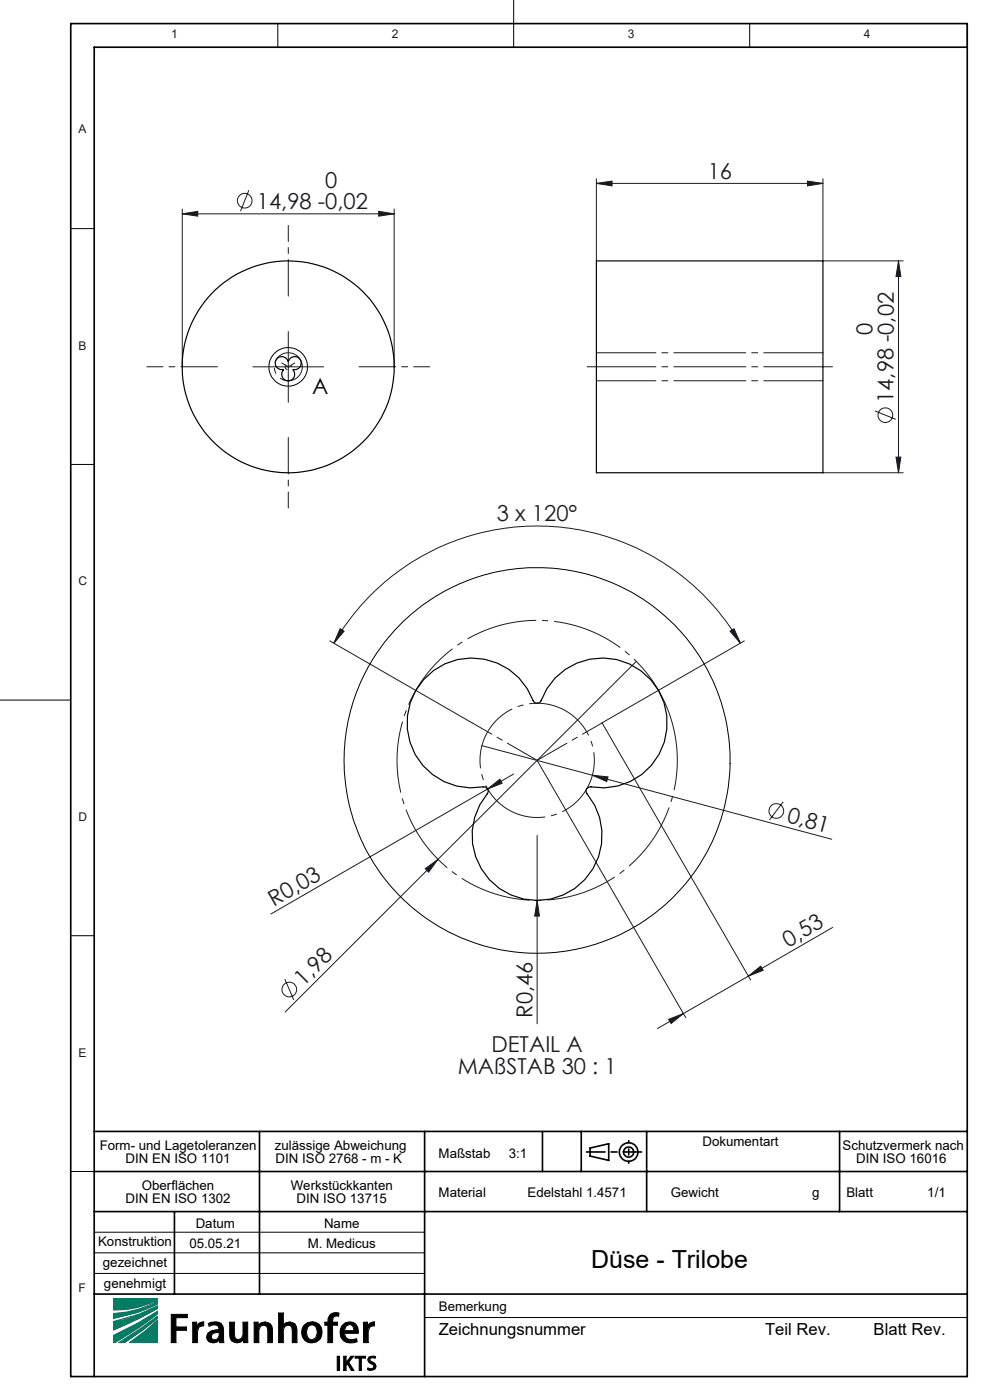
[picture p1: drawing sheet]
<svg xmlns="http://www.w3.org/2000/svg" width="213mm" height="297mm" viewBox="0 0 213 297" stroke-linecap="round" stroke-linejoin="round" font-family="sans-serif">
<g fill="none" stroke="#000" stroke-width=".21">
<path d="M58.9 5v5M108.9 0v10M158.9 5v5M205 5v5M15 48.5h5M15 98.5h5M0 148.5h15M15 198.5h5M15 248.5h5M20 270.2h70M20 265.8h70M20 261.4h70"/>
<path d="M36.3 278.8h3.4v.7h-2.4v2h2.2v.7h-2.2v2.6h-1zM59.1 278.5h.9v2.6l.6-.5 .8-.2 1.1 .4 .3 .6 .1 .8v2.6h-1v-2.5l-.1-.8-.3-.3-.5-.1-.6 .3-.4 .7v2.7h-.9zM70 278.8a1.84 1.84 0 0 1 1.9-.2l-.1 .7a1.02 1.02 0 0 0-1.2 .2l-.1 1h1v.6h-1v3.7h-1v-3.7h-.6v-.6h.6v-.8zM90 279.5h115M40.8 280.5h.9v.8l.4-.6 1.1-.3v.9l-1 .2-.4 1v2.3h-.9zM44.1 280.8a2.9 2.9 0 0 1 2.7-.1l.5 .7 .1 3.4h-.8l-.1-.5a1.58 1.58 0 0 1-1.6 .6 1.58 1.58 0 0 1-1.1-1.2l.2-.8 .7-.5 1.7-.3-.1-.7a1.66 1.66 0 0 0-2 0zM44.9 283.1l.5-.3 1.1-.2v.7l-.4 .8-.6 .2-.6-.3-.1-.4zM46.5 284.3h.1M48.7 280.5h1l.1 3.3 .3 .3 .4 .1 .7-.3 .3-.7v-2.7h1v4.3h-.9v-.6l-.6 .5-.8 .2-1.1-.4-.3-.7zM53.8 280.5h.9l.1 .6 .5-.5 .9-.2 1.1 .4 .3 .6 .1 .7v2.7h-.9v-2.5l-.2-.8-.3-.3-.5-.1-.6 .3-.3 .8v2.6h-1zM54.8 281.1h.1M60 281.1h.1"/>
<path d="M65.6 281.2l.5-.1 .5 .1 .4 .4 .3 1-.4 1.2-.8 .5-.6-.2a2 2 0 0 1 .1-2.9zM66.1 280.4h.1M67.3 282.6h.1M71.5 287.7h.5v3h-.5zM72.5 281.3a1.92 1.92 0 0 1 2.4-.8 1.92 1.92 0 0 1 1 2.4h-2.9l.3 .8a2.08 2.08 0 0 0 2.3 .3l.1 .6a2.37 2.37 0 0 1-2.7-.1 2.37 2.37 0 0 1-.9-2.5zM72.8 287.7h.5v1.4l1.1-1.4h.6l-1.1 1.3 1.1 1.7h-.5l-.9-1.4-.3 .3v1.1h-.5zM73.3 281.3l.8-.3 .4 .1 .3 .3 .2 .9h-2zM73.3 289.1h.1M75.3 287.7h2.1v.4h-.8v2.6h-.5v-2.6h-.8zM77 280.5h.9v.8l.4-.6 1.1-.3v.9l-1 .2-.4 1v2.3h-1zM78.2 287.9l1-.2 .4 .1-.1 .3a.82 .82 0 0 0-1.1 .3l.2 .4 .8 .4 .3 .7-.3 .6-.8 .2-.7-.2 .1-.3a.86 .86 0 0 0 1.3-.3l-.2-.3-.9-.5-.3-.6z"/>
<circle cx="66.1" cy="282.7" r="2.24"/>
</g>
<g fill="none" stroke="#000" stroke-width=".35">
<path d="M15 5h190v287h-190zM205 10h-185v282M20 257h185M20 248.5h185M20 240h185M37 257v17.5M55 240v34.5M90 240v52M115 240v8.5M123.2 240v8.5M125.1 243.6l3.9-1v3.6l-3.9-1zM137.1 240v17"/>
<path d="M177.9 240v17M20 274.5h185"/>
<circle cx="133.2" cy="244.4" r="1.97"/>
<circle cx="133.2" cy="244.4" r="1.08"/>
</g>
<path d="M24.1 275.5h9.3v.3l-4 1.5-2.6 .5-2.7 .1zM24.1 278.7l2.8-.4 2.6-.6 3.9-1.6v.6l-4 1.7-5.3 1.3zM24.1 280.3l5.3-1.5 4-1.8v.6l-4 2.2-5.3 2.4zM24.1 283.3l5.3-2.7 4-2.4v.6l-3.9 2.8-5.1 3.2h-.3zM25.2 284.8l4.6-3 3.6-2.6v.5l-3 2.4-4 2.7zM27.4 284.8l3.5-2.5 2.5-2.2v4.7z" fill="none" stroke="#017d64" stroke-width=".21"/>
<path d="M124.3 244.4h11.7" fill="none" stroke="#000" stroke-width=".35" stroke-dasharray="15.2 1.3 1.3 1.3" stroke-dashoffset="11.3"/>
<path d="M133.3 246.8v-4.8" fill="none" stroke="#000" stroke-width=".35" stroke-dasharray="15.2 1.3 1.3 1.3" stroke-dashoffset="14.8"/>
<path d="M36.3 278.8v6h1v-2.6h2.2v-.7h-2.2v-2h2.4v-.7zM40.8 280.5l.1 4.3h.9v-2.3a1.06 1.06 0 0 1 1.4-1.2v-.9h-.4a1.51 1.51 0 0 0-1.1 .9v-.8zM45 283l.8-.3 .7-.1-.1 1.1-.5 .5h-.8l-.3-.5zM44.2 280.7l.1 .7 .9-.3h.6a.77 .77 0 0 1 .6 1 2.28 2.28 0 0 0-2.6 1.3 1.54 1.54 0 0 0 1 1.5 1.54 1.54 0 0 0 1.7-.6l.1 .5h.8v-2.6a1.62 1.62 0 0 0-2.2-1.7zM48.7 280.5v2.6a1.62 1.62 0 0 0 1 1.7 1.62 1.62 0 0 0 1.9-.6v.6h.9v-4.3h-1v3l-.4 .5-.4 .2a.93 .93 0 0 1-1-1.3v-2.4zM53.8 280.5l.1 4.3h1v-3l.2-.4 .8-.3a.94 .94 0 0 1 .9 1.2v2.5h.9v-2.7a1.63 1.63 0 0 0-1-1.6 1.63 1.63 0 0 0-1.9 .6l-.1-.6zM59.1 278.5v6.3h.9v-2.9l.4-.5a.93 .93 0 0 1 1.1-.2 .93 .93 0 0 1 .4 1.1v2.5h1v-2.6a1.6 1.6 0 0 0-1-1.7 1.6 1.6 0 0 0-1.9 .6v-2.6zM64.6 281a2.26 2.26 0 0 0-.5 2.7 2.26 2.26 0 0 0 2.6 1.1 2.31 2.31 0 0 0 1.6-2.2 2.31 2.31 0 0 0-1.6-2.1h-1.3zM65.4 281.3a1.19 1.19 0 0 1 1.4 0 1.19 1.19 0 0 1 .5 1.2 1.29 1.29 0 0 1-.4 1.4 1.29 1.29 0 0 1-1.3 .2l-.1-.1a2.12 2.12 0 0 1-.1-2.7zM70.1 278.8l-.5 .6-.1 1.1h-.6v.6h.6v3.7h1v-3.7h1v-.6h-1v-.8l.4-.5 .9 .1 .1-.7-1.1-.1zM72.5 281.2a2.31 2.31 0 0 0-.1 2.8 2.31 2.31 0 0 0 2.8 .8l.5-.2-.1-.6-.8 .2a1.37 1.37 0 0 1-1.8-1.3h2.9l.1-.3a1.91 1.91 0 0 0-1.2-2.1 1.91 1.91 0 0 0-2.3 .7zM73.4 281.3v-.1a.99 .99 0 0 1 1.2 0 .99 .99 0 0 1 .4 1.1h-2zM77 280.5v4.3h1v-2.3a1.06 1.06 0 0 1 1.4-1.2v-.9h-.4a1.51 1.51 0 0 0-1.1 .9v-.8zM71.5 287.7v3h.5v-3zM72.8 287.7v3h.5v-1.1l.3-.3 .9 1.4h.5l-1.1-1.7 1.1-1.3h-.6l-1.1 1.4v-1.4zM75.3 287.7v.4h.8v2.6h.5v-2.6h.8v-.4zM78.1 287.9l-.2 .4 .1 .6 1.1 .6 .2 .4-.4 .4-.9-.1-.1 .3 .4 .2h.7l.6-.3 .1-.7-.3-.5-.9-.5-.1-.4 .3-.3 .8 .1 .1-.3-1-.1z" fill-rule="evenodd" fill="#000"/>
<path d="M24.1 275.5v2.4a19.6 19.6 0 0 0 9.3-2.1v-.3zM24.1 278.7v1l.9-.2a30.4 30.4 0 0 0 8.4-2.8v-.6a21.7 21.7 0 0 1-9.3 2.6zM24.1 280.3v1.9l2.6-1.1 5.4-2.7 1.3-.8v-.6a35.1 35.1 0 0 1-9.3 3.3zM24.1 283.3v1.5h.3l3.8-2.3 3.9-2.7 1.3-1v-.6l-4 2.4zM25.2 284.8h1.2l2-1.3 5-3.8v-.5l-4.7 3.4zM27.4 284.8h6v-4.7l-2.5 2.2z" fill-rule="evenodd" fill="#007d64"/>
<g fill="none" stroke="#191924" stroke-width=".21">
<path d="M126.4 38.9l3.3-.5v1zM126.4 37.9v17.4M126.4 38.9h48M171.1 38.4l3.3 .5-3.3 .5zM174.4 37.9v17.4h17M38.6 45.4l3.3-.6v1.1zM38.6 44.3v33.5M38.6 45.4h44.9M52.7 40.4l-1.7 4.4M80.3 44.8l3.2 .6-3.2 .5zM83.5 44.3v33.5M190.4 55.3l.5 3.4h-1z"/>
<path d="M190.4 55.3v45M53.6 77.8h15M61.1 70.3v15M185.4 87.2l4.5 1.8M189.9 97h1l-.5 3.3zM174.4 100.3h17M69.9 136l30.1 17.3M70.8 136.5a49.7 49.7 0 0 1 86.1 0M72.1 133.4l.8 .5-2.1 2.6zM154.7 133.9l.9-.5 1.3 3.1zM157.8 136l-30.2 17.3 31.5 54.6M102.1 158.2l23.5 6.3"/>
<path d="M134.8 140.3l-42 42M103.3 167.4l2.6-2.1 .5 .9zM103.3 167.4l-45.9 26.5M108.8 164.2l-5.5 3.2M113.8 161.3l31.5 54.6M113.8 177.2v40M125.6 164.5l3.3 .3-.3 1zM125.6 164.5l50.7 13.5M166 170.1l-2.9 3.9M90.1 184.3l2.7-2-2 2.7zM92.8 182.3l-32.4 32.4M113.8 191l.5 3.3h-1z"/>
<path d="M176.5 196.7l-17.9 10.4M60.4 207.7l1.9 4.4M141.7 216.2l3.2-1.2-2.7 2.1zM144.9 215l-5.6 3.2M158.6 207.1l2.6-2.1 .5 .8zM158.6 207.1l-13.7 7.9"/>
<circle cx="51.9" cy="42.6" r="1.55"/>
<circle cx="187.6" cy="88.1" r="1.55"/>
<circle cx="164.5" cy="172" r="1.56"/>
<circle cx="61.3" cy="209.9" r="1.56"/>
</g>
<circle cx="61.1" cy="77.8" r="4.1" fill="none" stroke="#000" stroke-width=".21"/>
<path d="M61.7 77.6a.66 .66 0 0 0-1.1-.3 .66 .66 0 0 0 .3 1.1 .66 .66 0 0 0 .9-.7l-.1-.1" fill="none" stroke="#191924" stroke-width=".21" stroke-dasharray="15.2 1.3 1.3 1.3" stroke-dashoffset="15.1" stroke-linecap="butt"/>
<path d="M63.9 76.9a2.97 2.97 0 0 0-4.9-1.2 2.97 2.97 0 0 0 1.3 5 2.97 2.97 0 0 0 3.7-3.5l-.1-.3" fill="none" stroke="#191924" stroke-width=".21" stroke-dasharray="15.2 1.3 1.3 1.3" stroke-dashoffset="7.8" stroke-linecap="butt"/>
<path d="M142.3 152.6a29.7 29.7 0 0 0-49.8-11.9 29.7 29.7 0 0 0 13.7 49.3 29.7 29.7 0 0 0 36.5-35.9l-.4-1.5" fill="none" stroke="#191924" stroke-width=".21" stroke-dasharray="15.2 1.3 1.3 1.3" stroke-linecap="butt"/>
<path d="M125.4 157.8a12.1 12.1 0 0 0-20.2-5 12.1 12.1 0 0 0 5.3 20.1 12.1 12.1 0 0 0 15.2-14.2l-.3-.9" fill="none" stroke="#191924" stroke-width=".21" stroke-dasharray="15.2 1.3 1.3 1.3" stroke-dashoffset="-1.9" stroke-linecap="butt"/>
<path d="M46.1 77.8h-15M61.1 62.8v-15M76.1 77.8h15M61.1 92.8v15" fill="none" stroke="#191924" stroke-width=".21" stroke-dasharray="15.2 1.3 1.3 1.3" stroke-dashoffset="7.5"/>
<path d="M124.4 77.8h52" fill="none" stroke="#191924" stroke-width=".21" stroke-dasharray="15.2 1.3 1.3 1.3" stroke-dashoffset=".7"/>
<path d="M61.1 77.8l1.4-.8M61.1 77.8l-1.4-.8" fill="none" stroke="#191924" stroke-width=".21" stroke-dasharray="15.2 1.3 1.3 1.3"/>
<path d="M126.4 74.8h48M174.4 80.8h-48" fill="none" stroke="#191924" stroke-width=".21" stroke-dasharray="15.2 1.3 1.3 1.3" stroke-dashoffset="2.7"/>
<path d="M113.8 161.3l-13.7-8M113.8 161.3l13.8-8" fill="none" stroke="#191924" stroke-width=".21" stroke-dasharray="15.2 1.3 1.3 1.3" stroke-dashoffset="8"/>
<g fill="#191924">
<path d="M90.1 184.3l2.7-2-2 2.7z"/>
<path d="M125.6 164.5l3.3 .3-.3 1z"/>
<path d="M103.3 167.4l2.6-2.1 .5 .9z"/>
<path d="M113.8 191l.5 3.3h-1z"/>
<path d="M154.7 133.9l.9-.5 1.3 3.1zM72.1 133.4l.8 .5-2.1 2.6z"/>
<path d="M141.7 216.2l3.2-1.2-2.7 2.1zM158.6 207.1l2.6-2.1 .5 .8z"/>
<path d="M171.1 38.4l3.3 .5-3.3 .5zM126.4 38.9l3.3-.5v1z"/>
<path d="M38.6 45.4l3.3-.6v1.1zM80.3 44.8l3.2 .6-3.2 .5z"/>
<path d="M190.4 55.3l.5 3.4h-1zM189.9 97h1l-.5 3.3z"/>
</g>
<g fill="none" stroke="#000" stroke-width=".25">
<path d="M126.4 55.3h48v45h-48zM58.7 76.1a1.45 1.45 0 0 1 2.4 .5 1.39 1.39 0 0 1 1.7-.9 1.39 1.39 0 0 1 1 1.6 1.39 1.39 0 0 1-1.6 1.1h-.1a1.42 1.42 0 0 1 0 2 1.42 1.42 0 0 1-2 0 1.42 1.42 0 0 1-.1-2 1.39 1.39 0 0 1-1.5-.7 1.39 1.39 0 0 1 .2-1.6zM89.8 144.2a13.8 13.8 0 0 1 23.3 4.7l.7 .3 .7-.3a13.8 13.8 0 0 1 17-8.8 13.8 13.8 0 0 1 9.5 16.5 13.8 13.8 0 0 1-16 10.3l-.3 .1a.88 .88 0 0 0-.3 1.4 13.8 13.8 0 0 1-1.2 19 13.8 13.8 0 0 1-19-.3 13.8 13.8 0 0 1-.8-18.9 .93 .93 0 0 0-1-1.3 13.8 13.8 0 0 1-14.4-6.8 13.8 13.8 0 0 1 1.8-15.9z"/>
<circle cx="61.1" cy="77.8" r="22.5"/>
</g>
<circle cx="113.8" cy="161.3" r="40.9" fill="none" stroke="#000" stroke-width=".21"/>
<text font-size="5.3" x="125.3" y="269">Düse - Trilobe</text>
<g font-size="4.7" fill="#191924">
<text x="68.9" y="39.8">0</text>
<text x="150" y="37.9">16</text>
<text x="54.5" y="44.3">14,98 -0,02</text>
<text x="184.9" y="71" transform="rotate(-90 184.9 71)">0</text>
<text x="189.4" y="85.5" transform="rotate(-90 189.4 85.5)">14,98 -0,02</text>
<text x="105.3" y="110.6">3 x 120°</text>
<text x="166.6" y="174.3" transform="rotate(15 166.6 174.3)">0,81</text>
<text x="58.1" y="192.4" transform="rotate(-30 58.1 192.4)">R0,03</text>
<text x="167" y="201" transform="rotate(-30 167 201)">0,53</text>
<text x="64.4" y="209.3" transform="rotate(-45 64.4 209.3)">1,98</text>
<text x="112.8" y="215.9" transform="rotate(-90 112.8 215.9)">R0,46</text>
<text x="97" y="227.8">MAßSTAB 30 : 1</text>
<text x="104.2" y="223.3">DETAIL A</text>
</g>
<text font-size="4.7" x="66.2" y="83.6">A</text>
<g font-size="3.5">
<text x="93" y="283.3">Zeichnungsnummer</text>
<text x="162.1" y="283.3">Teil Rev.</text>
<text x="185.2" y="283.3">Blatt Rev.</text>
</g>
<g font-size="2.8">
<text x="21.1" y="243.9">Form- und Lagetoleranzen</text>
<text x="58.3" y="243.9">zulässige Abweichung</text>
<text x="93" y="245.7">Maßstab</text>
<text x="107.8" y="245.7">3:1</text>
<text x="148.9" y="243.2">Dokumentart</text>
<text x="178.6" y="244">Schutzvermerk nach</text>
<text x="26.6" y="246.7">DIN EN ISO 1101</text>
<text x="58.4" y="246.7">DIN ISO 2768 - m - K</text>
<text x="181.5" y="246.8">DIN ISO 16016</text>
<text x="26.6" y="255.3">DIN EN ISO 1302</text>
<text x="30.1" y="252.5">Oberflächen</text>
<text x="61.6" y="252.5">Werkstückkanten</text>
<text x="62.9" y="255.3">DIN ISO 13715</text>
<text x="93" y="254">Material</text>
<text x="111.8" y="254">Edelstahl 1.4571</text>
<text x="142.2" y="254">Gewicht</text>
<text x="172.2" y="254">g</text>
<text x="179.4" y="254">Blatt</text>
<text x="196.5" y="254">1/1</text>
<text x="41.5" y="260.4">Datum</text>
<text x="68.7" y="260.4">Name</text>
<text x="20.8" y="264.4">Konstruktion</text>
<text x="21.8" y="268.8">gezeichnet</text>
<text x="40.1" y="264.7">05.05.21</text>
<text x="65.2" y="264.7">M. Medicus</text>
<text x="22" y="273.3">genehmigt</text>
<text x="93" y="278.1">Bemerkung</text>
</g>
<g font-size="2.5" fill="#191924">
<text x="36.3" y="8.2">1</text>
<text x="83.1" y="8.2">2</text>
<text x="133.1" y="8.2">3</text>
<text x="183.1" y="8.2">4</text>
<text x="16.6" y="28.3">A</text>
<text x="16.7" y="74.2">B</text>
<text x="16.7" y="124.2">C</text>
<text x="16.7" y="174.2">D</text>
<text x="16.7" y="224.2">E</text>
<text x="16.7" y="274.2">F</text>
</g>
</svg>
